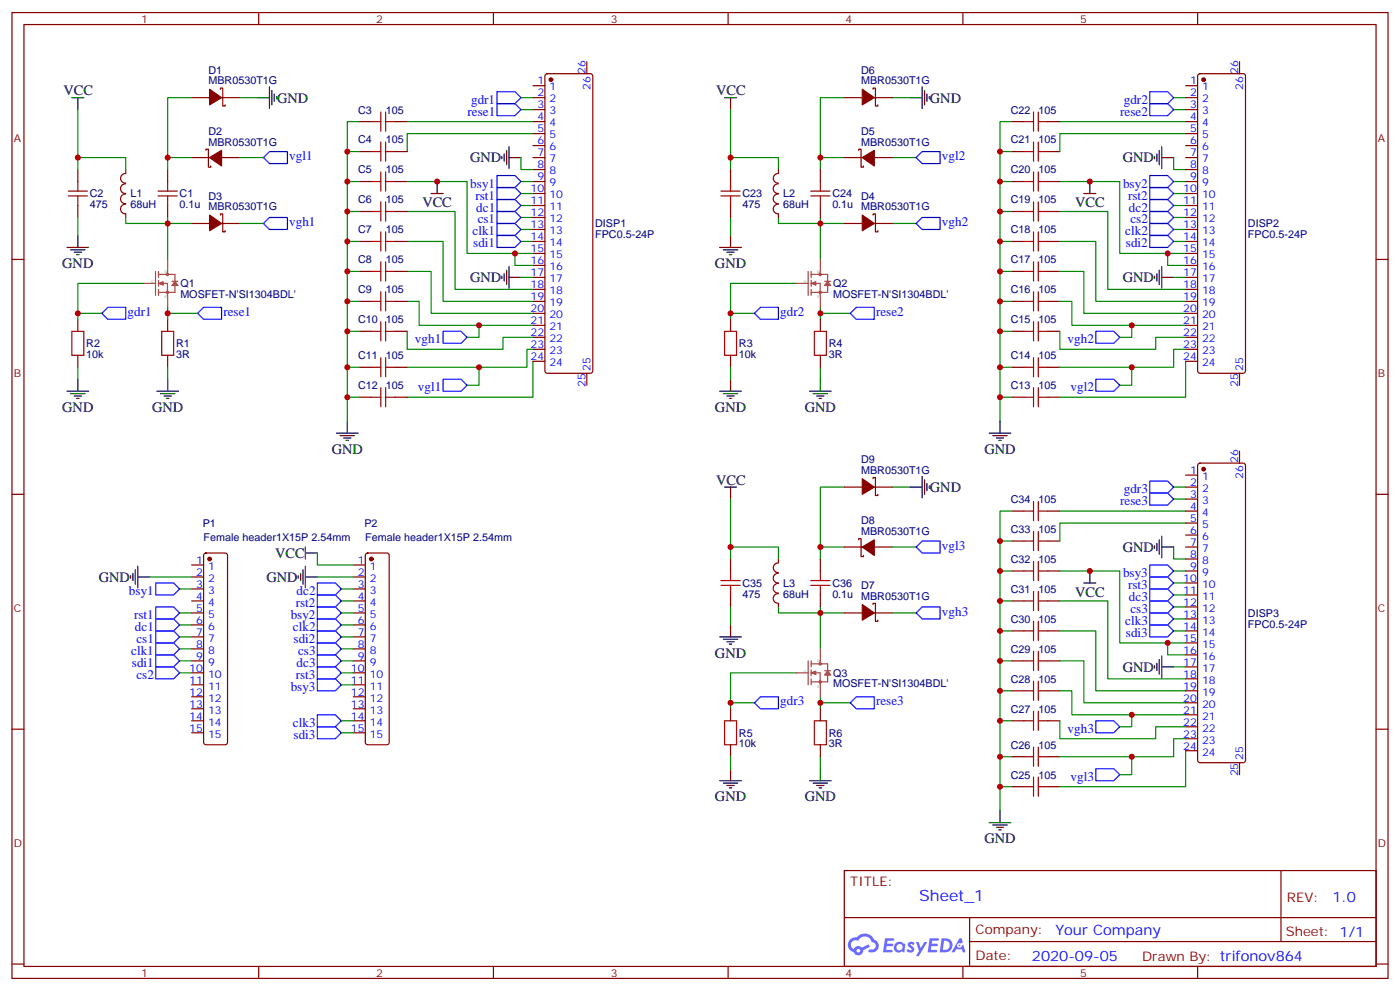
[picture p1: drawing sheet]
<svg xmlns="http://www.w3.org/2000/svg" width="412mm" height="292mm" viewBox="0 0 412 292" stroke-linecap="round" stroke-linejoin="round" font-family="sans-serif">
<g fill="none" stroke="#870000" stroke-width=".35">
<path d="M3.5 3.7h405.4v284.3h-405.4zM7.1 7.2h398.2v277.3h-398.2zM76.2 3.7v3.5M145.3 3.7v3.5M214.5 3.7v3.5M283.6 3.7v3.5M352.8 3.7v3.5M3.5 76.4h3.6M405.3 76.4h3.6M3.5 145.5h3.6M405.3 145.5h3.6M3.5 214.7h3.6"/>
<path d="M405.3 214.7h3.6M248.7 256.3h156.6v28.2h-156.6zM377.3 256.3v20.9M248.7 270.1h156.5M285.6 277.2h119.6M285.6 270.1v14.2M3.5 283.8h3.6M76.2 284.5v3.5M145.3 284.5v3.5M214.5 284.5v3.5M283.6 284.5v3.5M352.8 284.5v3.5"/>
<path d="M405.3 283.8h3.6"/>
</g>
<g fill="#5487ff">
<path d="M267.7 277.5a1.22 1.22 0 0 1 1.7 .2l-.4 .6a.47 .47 0 0 0-.3-.4 .47 .47 0 0 0-.5 .2l.1 .2a1.14 1.14 0 0 1 .8 1.8 1.14 1.14 0 0 1-1.9 0l-.2-.2 .5-.6 .7 .5a.29 .29 0 0 0 .3-.3 .29 .29 0 0 0-.2-.3 1.04 1.04 0 0 1-.6-1.7z"/>
<path d="M260.7 276.2h2.4l.3 .2-.2 .5-1.8 .1-.1 .8h1.5l.3 .4-.3 .4h-1.6l-.2 1.1h1.7l.2 .3-.2 .3-2.6 .1z"/>
<path d="M273.8 276.2h2.4l.3 .2-.1 .5-1.8 .1-.2 .8h1.6l.3 .4-.4 .4-1.6-.1-.1 1.1 1.7 .1 .2 .3-.2 .3-2.6 .1z"/>
<path d="M282.6 276.2h.7l.3 1.3-.6 .3a.69 .69 0 0 0-1 .3 .69 .69 0 0 0 .4 .9 .69 .69 0 0 0 .9-.6l.5-.2 .6 2.2h-.8l-.2-.9h-1.8l-.5 .9h-.8z"/>
<path d="M269.8 277.3h.8l.6 1.8 1.1-1.8h.9l-2.6 4.2h-.8l.9-1.5z"/>
<path d="M277.4 276.2l-.6 4.2h1.3a2.11 2.11 0 0 0 2.5-2.1 2.11 2.11 0 0 0-2.5-2.1zM278.1 277a1.39 1.39 0 0 1 1.7 1.4 1.39 1.39 0 0 1-1.8 1.2h-.3z"/>
<path d="M263.7 277.8a1.54 1.54 0 0 0-.1 2.2 1.54 1.54 0 0 0 2.2 .1l.6 .3 .3-2.3-.2-.3h-.4a1.49 1.49 0 0 0-2.4 0zM264 278.8a.94 .94 0 0 1 1.8 0 .94 .94 0 0 1-1.8 0z"/>
<path d="M250.4 276.6a2.18 2.18 0 0 0 1.1 3.7 1.44 1.44 0 0 0 1.6 .9 1.44 1.44 0 0 0 1.2-1.4l2-1.1-.5-.7-1.9 1a1.47 1.47 0 0 0-2.4 .4 1.39 1.39 0 0 1-.7-1.9 1.39 1.39 0 0 1 2-.5 2.12 2.12 0 0 1 2.2-1.3 2.12 2.12 0 0 1 1.9 1.7 1.14 1.14 0 0 1 1.1 1.4 1.14 1.14 0 0 1-1.7 .7 .43 .43 0 0 0-.5 .4 .43 .43 0 0 0 .4 .5 1.98 1.98 0 0 0 2.5-1.2 1.98 1.98 0 0 0-1.2-2.6 3.1 3.1 0 0 0-5.3-.6l-.9 .1zM252.3 279.9a.55 .55 0 0 1 1.1 0 .55 .55 0 0 1-1.1 0z"/>
<circle cx="282.6" cy="278.3" r=".26"/>
</g>
<g fill="none" stroke="#870000" stroke-width=".35">
<path d="M172.9 18.2v3.5M365.1 18.2v3.5M56.4 28.8h5.3M64.9 26.3v-.4h.7v5.3h.7v-.3M65.3 28.8h5.3M105.8 35.8h3.6M116.4 35.8h3.5M157 28.8h3.5M157 35.8h3.5M157 25.2h3.5M157 32.3h3.5M157 39.3h3.5"/>
<path d="M160.7 21.9l.5-.2h12.7l.5 .2 .2 .5v86.8l-.2 .5-.5 .2h-12.7l-.5-.2-.2-.5v-86.8zM248.7 28.8h5.3M257.2 26.3v-.4h.7v5.3h.7v-.3M257.5 28.8h5.3M298.1 35.8h3.5M308.7 35.8h3.5M349.2 28.8h3.6M349.2 35.8h3.6M349.2 25.2h3.6M349.2 32.3h3.6M349.2 39.3h3.6M353 21.9l.5-.2h12.7l.5 .2 .2 .5v86.8l-.2 .5-.5 .2h-12.7l-.5-.2-.2-.5v-86.8z"/>
<path d="M22.9 49.9v3.5M37 57.1a1.41 1.41 0 0 0-1.5 1.4 1.41 1.41 0 0 0 1.5 1.4M37 54.1a1.41 1.41 0 0 0-1.5 1.4 1.41 1.41 0 0 0 1.5 1.4M37 51.1a1.41 1.41 0 0 0-1.5 1.4 1.41 1.41 0 0 0 1.5 1.4M37 49.9v1.1M49.4 49.9v3.5M56.4 46.4h5.3M60.7 44.3v-.4h.7v5.3h.7v-.3M65.3 46.4h5.3M105.8 44.6h3.6M105.8 53.4h3.6M116.4 44.6h3.5"/>
<path d="M116.4 53.4h3.5M157 46.4h3.5M157 53.4h3.5M157 42.9h3.5M157 49.9h3.5M157 57h3.5M215.2 49.9v3.5M229.3 57.1a1.41 1.41 0 0 0-1.5 1.4 1.41 1.41 0 0 0 1.5 1.4M229.3 54.1a1.41 1.41 0 0 0-1.5 1.4 1.41 1.41 0 0 0 1.5 1.4M229.3 51.1a1.41 1.41 0 0 0-1.5 1.4 1.41 1.41 0 0 0 1.5 1.4M229.3 49.9v1.1M241.7 49.9v3.5"/>
<path d="M248.7 46.4h5.3M252.9 44.3v-.4h.7v5.3h.8v-.3M257.5 46.4h5.3M298.1 44.6h3.5M298.1 53.4h3.5M308.7 44.6h3.5M308.7 53.4h3.5M349.2 46.4h3.6M349.2 53.4h3.6M349.2 42.9h3.6M349.2 49.9h3.6M349.2 57h3.6"/>
<path d="M22.9 60.5v3.5M37 60.1a1.41 1.41 0 0 0-1.5 1.4 1.41 1.41 0 0 0 1.5 1.4v1.1M49.4 60.5v3.5M56.4 65.8h5.3M64.9 63.3v-.3h.7v5.3h.7v-.4M65.3 65.8h5.3M105.8 62.3h3.6M105.8 71.1h3.6M105.8 79.9h3.6M116.4 62.3h3.5M116.4 71.1h3.5M116.4 79.9h3.5"/>
<path d="M157 71.1h3.5M157 60.5h3.5M157 64h3.5M157 67.6h3.5M157 74.6h3.5M157 78.1h3.5M215.2 60.5v3.5M229.3 60.1a1.41 1.41 0 0 0-1.5 1.4 1.41 1.41 0 0 0 1.5 1.4M229.3 63v1M241.7 60.5v3.5M248.7 65.8h5.3M257.2 63.3v-.3h.7v5.3h.7v-.4"/>
<path d="M257.5 65.8h5.3M298.1 62.3h3.5M298.1 71.1h3.5M298.1 79.9h3.5M308.7 62.3h3.5M308.7 71.1h3.5M308.7 79.9h3.5M349.2 71.1h3.6M349.2 60.5h3.6M349.2 64h3.6M349.2 67.6h3.6M349.2 74.6h3.6"/>
<path d="M349.2 78.1h3.6M22.9 94v3.5M49.4 94v3.5M105.8 88.7h3.6M105.8 97.5h3.6M116.4 88.7h3.5M116.4 97.5h3.5M157 88.7h3.5M157 81.7h3.5M157 85.2h3.5M157 92.3h3.5M157 95.8h3.5"/>
<path d="M157 99.3h3.5M215.2 94v3.5M241.7 94v3.5M298.1 88.7h3.5M298.1 97.5h3.5M308.7 88.7h3.5M308.7 97.5h3.5M349.2 88.7h3.6M349.2 81.7h3.6M349.2 85.2h3.6M349.2 92.3h3.6M349.2 95.8h3.6"/>
<path d="M349.2 99.3h3.6M22.9 104.6v3.5M49.4 104.6v3.5M105.8 108.1h3.6M105.8 116.9h3.6M116.4 108.1h3.5M116.4 116.9h3.5M157 102.8h3.5M157 106.4h3.5M172.9 109.9v3.5M215.2 104.6v3.5M241.7 104.6v3.5"/>
<path d="M298.1 108.1h3.5M298.1 116.9h3.5M308.7 108.1h3.5M308.7 116.9h3.5M349.2 102.8h3.6M349.2 106.4h3.6M365.1 109.9v3.5M349.2 139.9h3.6M353 136.6l.5-.3h12.7l.5 .3 .2 .5v86.7l-.2 .5-.5 .2h-12.7l-.5-.2-.2-.5v-86.7zM365.1 132.8v3.5M248.7 143.4h5.3M252.9 158.9v-.3h.7v5.3h.8v-.4"/>
<path d="M257.2 140.9v-.3h.7v5.3h.7v-.4M257.5 143.4h5.3M298.1 159.3h3.5M298.1 150.5h3.5M308.7 159.3h3.5M308.7 150.5h3.5M349.2 150.5h3.6M349.2 143.4h3.6M349.2 146.9h3.6M349.2 154h3.6M349.2 157.5h3.6M56.4 166.3h3.6"/>
<path d="M56.4 169.9h3.6M56.4 173.4h3.6M56.4 176.9h3.6M60.2 163l.5-.2h5.6l.5 .2 .2 .5v55l-.2 .5-.5 .3h-5.6l-.5-.3-.2-.5v-55zM104.1 166.3h3.5M104.1 169.9h3.5M104.1 173.4h3.5M104.1 176.9h3.5M107.8 163l.5-.2h5.6l.5 .2 .3 .5v55l-.3 .5-.5 .3h-5.6l-.5-.3-.2-.5v-55zM215.2 164.6v3.5M215.2 175.2v3.5M229.3 171.8a1.41 1.41 0 0 0-1.5 1.4 1.41 1.41 0 0 0 1.5 1.4"/>
<path d="M229.3 168.8a1.41 1.41 0 0 0-1.5 1.4 1.41 1.41 0 0 0 1.5 1.4M229.3 174.8a1.41 1.41 0 0 0-1.5 1.4 1.41 1.41 0 0 0 1.5 1.4M229.3 165.7a1.41 1.41 0 0 0-1.5 1.4 1.41 1.41 0 0 0 1.5 1.5M229.3 164.6v1M229.3 177.6v1.1M241.7 164.6v3.5M241.7 175.2v3.5M248.7 161h5.3M257.2 178v-.4h.7v5.3h.7v-.3M257.5 161h5.3M298.1 176.9h3.5M298.1 168.1h3.5"/>
<path d="M308.7 176.9h3.5M308.7 168.1h3.5M349.2 168.1h3.6M349.2 161h3.6M349.2 164.6h3.6M349.2 171.6h3.6M349.2 175.2h3.6M349.2 178.7h3.6M56.4 180.4h3.6M56.4 184h3.6M56.4 187.5h3.6M56.4 191h3.6"/>
<path d="M56.4 194.6h3.6M56.4 198.1h3.6M104.1 180.4h3.5M104.1 184h3.5M104.1 187.5h3.5M104.1 191h3.5M104.1 194.6h3.5M104.1 198.1h3.5M248.7 180.4h5.3M257.5 180.4h5.3M298.1 194.6h3.5M298.1 185.7h3.5"/>
<path d="M308.7 194.6h3.5M308.7 185.7h3.5M349.2 185.7h3.6M349.2 182.2h3.6M349.2 189.3h3.6M349.2 192.8h3.6M349.2 196.3h3.6M349.2 199.8h3.6M56.4 201.6h3.6M56.4 205.1h3.6M56.4 208.7h3.6M56.4 212.2h3.6"/>
<path d="M56.4 215.7h3.6M104.1 201.6h3.5M104.1 205.1h3.5M104.1 208.7h3.5M104.1 212.2h3.5M104.1 215.7h3.5M215.2 208.7v3.5M215.2 219.3v3.5M241.7 208.7v3.5M241.7 219.3v3.5M298.1 212.2h3.5M298.1 203.4h3.5"/>
<path d="M308.7 212.2h3.5M308.7 203.4h3.5M349.2 203.4h3.6M349.2 206.9h3.6M349.2 210.4h3.6M349.2 214h3.6M349.2 217.5h3.6M298.1 231.6h3.5M298.1 222.8h3.5M308.7 231.6h3.5M308.7 222.8h3.5M349.2 221h3.6"/>
<path d="M365.1 224.5v3.6"/>
</g>
<g fill="#870000" stroke="#870000" stroke-width=".35">
<path d="M61.7 26.3l3.6 2.5-3.6 2.1z"/>
<path d="M61.7 46.4l3.6-2.1v4.6z"/>
<path d="M61.7 63.3l3.6 2.5-3.6 2.1z"/>
<path d="M254 63.3l3.5 2.5-3.5 2.1z"/>
<path d="M254 46.4l3.5-2.1v4.6z"/>
<path d="M254 26.3l3.5 2.5-3.5 2.1z"/>
<path d="M254 178l3.5 2.4-3.5 2.2z"/>
<path d="M254 161l3.5-2.1v4.6z"/>
<path d="M254 140.9l3.5 2.5-3.5 2.1z"/>
<circle cx="61.7" cy="164.6" r=".53"/>
<circle cx="109.4" cy="164.6" r=".53"/>
<circle cx="162.3" cy="23.5" r=".53"/>
<circle cx="354.5" cy="23.5" r=".53"/>
<circle cx="354.5" cy="138.1" r=".53"/>
</g>
<g fill="none" stroke="#000" stroke-width=".35">
<path d="M21.2 28.8h3.5M22.9 28.8v3.5M75.8 28.8h3.6M79.4 25.6v6.3M80.1 26.6v4.3M80.8 27.7v2.1M81.5 28.4v.7M213.4 28.8h3.6M215.2 28.8v3.5M268.1 28.8h3.5M271.6 25.6v6.3M272.3 26.6v4.3"/>
<path d="M273 27.7v2.1M273.8 28.4v.7M127 57h3.5M128.8 53.4v3.6M147.8 46v.7M148.5 45.3v2.1M149.2 44.3v4.2M149.9 43.2v6.4M149.9 46.4h3.6M319.3 57h3.5M321 53.4v3.6M340.1 46v.7"/>
<path d="M340.8 45.3v2.1M341.5 44.3v4.2M342.2 46.4h3.5M342.2 43.2v6.4M19.8 72.8h6.3M20.8 73.6h4.2M21.9 74.3h2.1M22.6 75h.7M22.9 69.3v3.5M149.2 79.6v4.2M149.9 78.5v6.3M212 72.8h6.4"/>
<path d="M213.1 73.6h4.2M214.1 74.3h2.2M214.8 75h.7M215.2 69.3v3.5M341.5 79.6v4.2M342.2 78.5v6.3M147.8 81.3v.7M148.5 80.6v2.1M149.9 81.7h3.6M340.1 81.3v.7M340.8 80.6v2.1M342.2 81.7h3.5"/>
<path d="M19.8 115.2h6.3M20.8 115.9h4.2M21.9 116.6h2.1M22.6 117.3h.7M22.9 111.7v3.5M46.2 115.2h6.4M47.3 115.9h4.2M48.3 116.6h2.1M49 117.3h.7M49.4 111.7v3.5M212 115.2h6.4M213.1 115.9h4.2"/>
<path d="M214.1 116.6h2.2M214.8 117.3h.7M215.2 111.7v3.5M238.5 115.2h6.3M239.5 115.9h4.3M240.6 116.6h2.1M241.3 117.3h.7M241.7 111.7v3.5M99.1 127.5h6.4M100.2 128.2h4.2M101.2 128.9h2.2M102 129.6h.7"/>
<path d="M102.3 124v3.5M291.4 127.5h6.3M292.5 128.2h4.2M293.5 128.9h2.1M294.2 129.6h.7M294.6 124v3.5M213.4 143.4h3.6M215.2 143.4v3.5M268.1 143.4h3.5M271.6 140.2v6.4M272.3 141.3v4.2M273 142.3v2.2"/>
<path d="M273.8 143.1v.7M340.8 160v2.1M341.5 158.9v4.3M342.2 157.9v6.3M38.5 169.5v.7M39.2 168.8v2.1M39.9 167.7v4.3M40.6 169.9h3.5M40.6 166.7v6.3M87.8 169.5v.7M88.5 168.8v2.1M89.3 167.7v4.3"/>
<path d="M90 169.9h3.5M90 161v3.6M90 166.7v6.3M90 162.8h3.5M319.3 171.6h3.5M321 168.1v3.5M340.1 160.7v.7M342.2 161h3.5M212 187.5h6.4M213.1 188.2h4.2M214.1 188.9h2.2M214.8 189.6h.7"/>
<path d="M215.2 184v3.5M340.1 196v.7M340.8 195.3v2.1M341.5 194.2v4.2M342.2 193.1v6.4M342.2 196.3h3.5M212 229.8h6.4M213.1 230.5h4.2M214.1 231.2h2.2M214.8 232h.7M215.2 226.3v3.5M238.5 229.8h6.3"/>
<path d="M239.5 230.5h4.3M240.6 231.2h2.1M241.3 232h.7M241.7 226.3v3.5M294.6 238.7v3.5M291.4 242.2h6.3M292.5 242.9h4.2M293.5 243.6h2.1M294.2 244.3h.7"/>
</g>
<g fill="none" stroke="#008700" stroke-width=".35">
<path d="M22.9 32.3v17.6M56.4 28.8h-7v17.6h7M70.6 28.8h5.2M105.8 35.8h-3.5v88.2M119.9 35.8h37.1M153.5 28.8h3.5M153.5 32.3h3.5M157 39.3h-37.1v5.3M215.2 32.3v17.6M248.7 28.8h-7v17.6h7M262.8 28.8h5.3M298.1 35.8h-3.5v88.2"/>
<path d="M312.2 35.8h37M345.7 28.8h3.5M345.7 32.3h3.5M349.2 39.3h-37v5.3M22.9 46.4h14.1v3.5M49.4 46.4v3.5M70.6 46.4h7M102.3 53.4h3.5M102.3 44.6h3.5M119.9 53.4h17.7v21.2h19.4M153.5 46.4v3.5h3.5M153.5 53.4h3.5"/>
<path d="M153.5 57h3.5M215.2 46.4h14.1v3.5M241.7 46.4v3.5M262.8 46.4h7.1M294.6 53.4h3.5M294.6 44.6h3.5M312.2 53.4h17.6v21.2h19.4M345.7 46.4v3.5h3.5M345.7 53.4h3.5M345.7 57h3.5M22.9 64v5.3M37 64v1.8h12.4v10.6"/>
<path d="M49.4 64v1.8h7M70.6 65.8h7M102.3 71.1h3.5M102.3 62.3h3.5M102.3 79.9h3.5M119.9 79.9h7.1v12.4h30M119.9 71.1h10.6v17.6h26.5M119.9 62.3h14.2v22.9h22.9M151.7 74.6v3.5h5.3M153.5 60.5h3.5M153.5 64h3.5M153.5 67.6h3.5"/>
<path d="M153.5 71.1h3.5M215.2 64v5.3M229.3 64v1.8h12.4v10.6M241.7 64v1.8h7M262.8 65.8h7.1M294.6 71.1h3.5M294.6 62.3h3.5M294.6 79.9h3.5M312.2 62.3h14.1v22.9h22.9M312.2 71.1h10.6v17.6h26.4M312.2 79.9h7.1v12.4h29.9M344 74.6v3.5h5.2"/>
<path d="M345.7 60.5h3.5M345.7 64h3.5M345.7 67.6h3.5M345.7 71.1h3.5M22.9 92.3h7.1M42.3 83.4h-19.4v10.6M49.4 90.5v3.5M49.4 92.3h8.8M102.3 88.7h3.5M102.3 97.5h3.5M119.9 88.7h3.6v7.1h33.5M119.9 97.5v5.3h28.3v-3.5h8.8"/>
<path d="M141.1 95.8v3.5h-3.5M153.5 81.7h3.5M215.2 92.3h7M234.6 83.4h-19.4v10.6M241.7 92.3h8.8M241.7 90.5v3.5M294.6 88.7h3.5M294.6 97.5h3.5M312.2 88.7h3.5v7.1h33.5M312.2 97.5v5.3h28.2v-3.5h8.8M333.4 95.8v3.5h-3.6M345.7 81.7h3.5"/>
<path d="M22.9 108.1v3.6M49.4 108.1v3.6M102.3 108.1h3.5M102.3 116.9h3.5M141.1 108.1v5.3h-3.5M157 106.4v10.5h-37.1M157 102.8h-1.8v5.3h-35.3M215.2 108.1v3.6M241.7 108.1v3.6M294.6 108.1h3.5M294.6 116.9h3.5M333.4 108.1v5.3h-3.6"/>
<path d="M349.2 106.4v10.5h-37M349.2 102.8h-3.5v5.3h-33.5M215.2 146.9v17.7M248.7 143.4h-7v17.6h7M262.8 143.4h5.3M294.6 159.3h3.5M298.1 150.5h-3.5v88.2M312.2 150.5h37M345.7 146.9h3.5M345.7 143.4h3.5M349.2 154h-37v5.3M44.1 169.9h12.3"/>
<path d="M52.9 173.4h3.5M93.5 162.8v3.5h10.6M93.5 169.9h10.6M100.5 173.4h3.6M100.5 176.9h3.6M215.2 161h14.1v3.6M215.2 178.7v5.3M229.3 178.7v1.7h12.4v10.6M241.7 178.7v1.7h7M241.7 161v3.6M262.8 161h7.1M294.6 176.9h3.5"/>
<path d="M294.6 168.1h3.5M312.2 168.1h17.6v21.2h19.4M312.2 176.9h14.1v22.9h22.9M345.7 161v3.6h3.5M345.7 168.1h3.5M345.7 178.7h3.5M345.7 175.2h3.5M345.7 171.6h3.5M52.9 180.4h3.5M52.9 184h3.5M52.9 187.5h3.5M52.9 191h3.5"/>
<path d="M52.9 194.6h3.5M52.9 198.1h3.5M100.5 180.4h3.6M100.5 184h3.6M100.5 187.5h3.6M100.5 191h3.6M100.5 194.6h3.6M100.5 198.1h3.6M234.6 198.1h-19.4v10.6M262.8 180.4h7.1M294.6 194.6h3.5M294.6 185.7h3.5"/>
<path d="M312.2 185.7h10.6v17.7h26.4M312.2 194.6h7.1v12.3h29.9M344 189.3v3.5h5.2M345.7 185.7h3.5M345.7 182.2h3.5M345.7 196.3h3.5M100.5 201.6h3.6M100.5 212.2h3.6M100.5 215.7h3.6M215.2 206.9h7M241.7 205.1v3.6M241.7 206.9h8.8"/>
<path d="M294.6 212.2h3.5M294.6 203.4h3.5M312.2 203.4h3.5v7h33.5M312.2 212.2v5.3h28.2v-3.5h8.8M333.4 210.4v3.6h-3.6M349.2 217.5h-3.5v5.3h-33.5M215.2 222.8v3.5M241.7 222.8v3.5M294.6 231.6h3.5M294.6 222.8h3.5M333.4 222.8v5.3h-3.6M349.2 221v10.6h-37"/>
</g>
<g fill="none" stroke="#a10000" stroke-width=".35">
<path d="M109.4 35.8h2.8M112.2 33v5.6M113.6 35.8h2.8M113.6 33v5.6M301.6 35.8h2.8M304.4 33v5.6M305.9 35.8h2.8M305.9 33v5.6M20.1 57.7h5.7M20.1 56.3h5.7M22.9 53.4v2.9M22.9 57.7v2.8"/>
<path d="M46.6 57.7h5.6M46.6 56.3h5.6M49.4 53.4v2.9M49.4 57.7v2.8M109.4 44.6h2.8M109.4 53.4h2.8M112.2 41.8v5.6M112.2 50.6v5.7M112.2 59.4v5.7M113.6 41.8v5.6M113.6 50.6v5.7M113.6 59.4v5.7"/>
<path d="M113.6 44.6h2.8M113.6 53.4h2.8M212.4 57.7h5.6M212.4 56.3h5.6M215.2 53.4v2.9M215.2 57.7v2.8M238.8 57.7h5.7M238.8 56.3h5.7M241.7 53.4v2.9M241.7 57.7v2.8M301.6 44.6h2.8M301.6 53.4h2.8"/>
<path d="M304.4 41.8v5.6M304.4 50.6v5.7M304.4 59.4v5.7M305.9 44.6h2.8M305.9 53.4h2.8M305.9 41.8v5.6M305.9 50.6v5.7M305.9 59.4v5.7M109.4 62.3h2.8M109.4 71.1h2.8M109.4 79.9h2.8M112.2 68.3v5.6"/>
<path d="M112.2 77.1v5.6M113.6 68.3v5.6M113.6 77.1v5.6M113.6 62.3h2.8M113.6 71.1h2.8M113.6 79.9h2.8M301.6 62.3h2.8M301.6 71.1h2.8M301.6 79.9h2.8M304.4 68.3v5.6M304.4 77.1v5.6M305.9 62.3h2.8"/>
<path d="M305.9 71.1h2.8M305.9 79.9h2.8M305.9 68.3v5.6M305.9 77.1v5.6M21.2 97.5h3.5v7.1h-3.5zM47.6 97.5h3.6v7.1h-3.6zM109.4 88.7h2.8M109.4 97.5h2.8M112.2 85.9v5.6M112.2 94.7v5.7M113.6 85.9v5.6M113.6 94.7v5.7"/>
<path d="M113.6 88.7h2.8M113.6 97.5h2.8M213.4 97.5h3.6v7.1h-3.6zM239.9 97.5h3.5v7.1h-3.5zM301.6 88.7h2.8M301.6 97.5h2.8M304.4 85.9v5.6M304.4 94.7v5.7M305.9 88.7h2.8M305.9 97.5h2.8M305.9 85.9v5.6M305.9 94.7v5.7"/>
<path d="M109.4 108.1h2.8M109.4 116.9h2.8M112.2 105.3v5.6M112.2 114.1v5.7M113.6 105.3v5.6M113.6 114.1v5.7M113.6 108.1h2.8M113.6 116.9h2.8M301.6 108.1h2.8M301.6 116.9h2.8M304.4 105.3v5.6M304.4 114.1v5.7"/>
<path d="M305.9 108.1h2.8M305.9 116.9h2.8M305.9 105.3v5.6M305.9 114.1v5.7M301.6 159.3h2.8M301.6 150.5h2.8M304.4 147.6v5.7M304.4 156.5v5.6M305.9 147.6v5.7M305.9 156.5v5.6M305.9 159.3h2.8M305.9 150.5h2.8"/>
<path d="M212.4 172.3h5.6M212.4 170.9h5.6M215.2 168.1v2.8M215.2 172.3v2.9M238.8 172.3h5.7M238.8 170.9h5.7M241.7 168.1v2.8M241.7 172.3v2.9M301.6 176.9h2.8M301.6 168.1h2.8M304.4 165.3v5.6M304.4 174.1v5.6"/>
<path d="M305.9 165.3v5.6M305.9 174.1v5.6M305.9 176.9h2.8M305.9 168.1h2.8M301.6 194.6h2.8M301.6 185.7h2.8M304.4 182.9v5.7M304.4 191.7v5.7M305.9 182.9v5.7M305.9 191.7v5.7M305.9 194.6h2.8M305.9 185.7h2.8"/>
<path d="M213.4 212.2h3.6v7.1h-3.6zM239.9 212.2h3.5v7.1h-3.5zM301.6 212.2h2.8M301.6 203.4h2.8M304.4 200.6v5.6M304.4 209.4v5.6M304.4 220v5.6M305.9 200.6v5.6M305.9 209.4v5.6M305.9 220v5.6M305.9 212.2h2.8M305.9 203.4h2.8"/>
<path d="M301.6 231.6h2.8M301.6 222.8h2.8M304.4 228.8v5.6M305.9 228.8v5.6M305.9 231.6h2.8M305.9 222.8h2.8"/>
</g>
<g fill="none" stroke="#a64a4a" stroke-width=".35">
<path d="M45.8 79.9v7.1M46.7 79.9v1.8M49.3 79.9v.9M49.4 76.4v3.4M238.1 79.9v7.1M239 79.9v1.8M241.7 76.4l-.1 4.4M42.3 83.4h3.5M46.7 80.8h4.8v5.3h-4.8M46.7 82.6v1.7M46.7 85.2v1.8M47.1 83.4h2.2v3.6"/>
<path d="M47.1 83.4l.9 .5M47.4 83.3l.6 .6M48 83l-1.3 .4 1.3 .5M48 83v.9M48 83l-.9 .4M49.4 87v3.5M49.7 80.8a.35 .35 0 0 0-.5-.3 .35 .35 0 0 0-.1 .5 .35 .35 0 0 0 .6-.1M49.7 86.1a.35 .35 0 0 0-.5-.3 .35 .35 0 0 0-.1 .5 .35 .35 0 0 0 .6-.1M50.7 82.8h1.7M51.5 82.8l.9 1.2h-1.7zM51.5 83.4l.5 .6M51.5 83.4l-.4 .6"/>
<path d="M51.5 83.4l.5 .5M51.5 83.4l-.4 .5M234.6 83.4h3.5M239 80.8h4.8v5.3h-4.8M239 82.6v1.7M239 85.2v1.8M239.4 83.4h2.2l.1 7.1M239.4 83.4l.9 .5M239.7 83.3l.6 .6M240.3 83l-1.3 .4 1.3 .5M240.3 83v.9M240.3 83l-.9 .4"/>
<path d="M242 80.8a.35 .35 0 0 0-.5-.3 .35 .35 0 0 0-.1 .5 .35 .35 0 0 0 .5-.1M242 86.1a.35 .35 0 0 0-.5-.3 .35 .35 0 0 0-.1 .5 .35 .35 0 0 0 .5-.1M242.9 82.8h1.8M243.8 82.8l.9 1.2h-1.8zM243.8 83.4l.4 .6M243.8 83.4l-.4 .6M243.8 83.4l.4 .5M243.8 83.4l-.4 .5M234.6 198.1h3.5M238.1 194.6v7M239 194.6v1.7M239 197.2v1.8"/>
<path d="M239 199.8v1.8M239 195.4h4.8v5.3h-4.8M239.4 198.1h2.2l.1 7M239.4 198.1l.9 .4M239.7 197.9l.6 .6M240.3 197.6v.9M240.3 197.6l-1.3 .5 1.3 .4M240.3 197.6l-.9 .5M241.7 191l-.1 4.4M242 195.4a.35 .35 0 0 0-.5-.3 .35 .35 0 0 0-.1 .6 .35 .35 0 0 0 .5-.1M242.9 197.5h1.8M243.8 197.5l.9 1.2h-1.8z"/>
<path d="M243.8 198.1l.4 .6M243.8 198.1l-.4 .6M243.8 198.1l.4 .4M243.8 198.1l-.4 .4M242 200.7a.35 .35 0 0 0-.5-.3 .35 .35 0 0 0-.1 .6 .35 .35 0 0 0 .5-.1"/>
</g>
<g fill="none" stroke="#00f" stroke-width=".35">
<path d="M146.4 30.5h5.3l1.8 1.8-1.8 1.7h-5.3zM146.4 27h5.3l1.8 1.8-1.8 1.7h-5.3zM338.7 27h5.3l1.7 1.8-1.7 1.7h-5.3zM338.7 30.5h5.3l1.7 1.8-1.7 1.7h-5.3zM77.6 46.4l1.8-1.8h5.3v3.6h-5.3zM146.4 51.7h5.3l1.8 1.7-1.8 1.8h-5.3zM146.4 55.2h5.3l1.8 1.8-1.8 1.7h-5.3zM146.4 58.7h5.3l1.8 1.8-1.8 1.8h-5.3zM269.9 46.4l1.7-1.8h5.3v3.6h-5.3zM338.7 58.7h5.3l1.7 1.8-1.7 1.8h-5.3zM338.7 55.2h5.3l1.7 1.8-1.7 1.7h-5.3zM338.7 51.7h5.3l1.7 1.7-1.7 1.8h-5.3z"/>
<path d="M77.6 65.8l1.8-1.8h5.3v3.6h-5.3zM146.4 62.3h5.3l1.8 1.7-1.8 1.8h-5.3zM146.4 65.8h5.3l1.8 1.8-1.8 1.7h-5.3zM146.4 69.3h5.3l1.8 1.8-1.8 1.7h-5.3zM271.6 64h5.3v3.6h-5.3l-1.7-1.8zM338.7 69.3h5.3l1.7 1.8-1.7 1.7h-5.3zM338.7 65.8h5.3l1.7 1.8-1.7 1.7h-5.3zM338.7 62.3h5.3l1.7 1.7-1.7 1.8h-5.3zM30 92.3l1.7-1.8h5.3v3.5h-5.3zM58.2 92.3l1.8-1.8h5.3v3.5h-5.3zM130.5 97.5h5.3l1.8 1.8-1.8 1.8h-5.3zM222.2 92.3l1.8-1.8h5.3v3.5h-5.3z"/>
<path d="M250.5 92.3l1.7-1.8h5.3v3.5h-5.3zM322.8 97.5h5.3l1.7 1.8-1.7 1.8h-5.3zM130.5 111.7h5.3l1.8 1.7-1.8 1.8h-5.3zM322.8 111.7h5.3l1.7 1.7-1.7 1.8h-5.3zM271.6 159.3h5.3v3.5h-5.3l-1.7-1.8zM338.7 141.6h5.3l1.7 1.8-1.7 1.8h-5.3zM338.7 145.2h5.3l1.7 1.7-1.7 1.8h-5.3zM45.9 178.7h5.3l1.7 1.7-1.7 1.8h-5.3zM45.9 171.6h5.3l1.7 1.8-1.7 1.8h-5.3zM93.5 178.7h5.3l1.7 1.7-1.7 1.8h-5.3zM93.5 175.2h5.3l1.7 1.7-1.7 1.8h-5.3zM93.5 171.6h5.3l1.7 1.8-1.7 1.8h-5.3z"/>
<path d="M338.7 176.9h5.3l1.7 1.8-1.7 1.7h-5.3zM338.7 173.4h5.3l1.7 1.8-1.7 1.7h-5.3zM338.7 169.9h5.3l1.7 1.7-1.7 1.8h-5.3zM338.7 166.3h5.3l1.7 1.8-1.7 1.8h-5.3zM45.9 192.8h5.3l1.7 1.8-1.7 1.7h-5.3zM45.9 189.3h5.3l1.7 1.7-1.7 1.8h-5.3zM45.9 185.7h5.3l1.7 1.8-1.7 1.8h-5.3zM45.9 182.2h5.3l1.7 1.8-1.7 1.7h-5.3zM45.9 196.3h5.3l1.7 1.8-1.7 1.7h-5.3zM93.5 182.2h5.3l1.7 1.8-1.7 1.7h-5.3zM93.5 185.7h5.3l1.7 1.8-1.7 1.8h-5.3zM93.5 199.8h5.3l1.7 1.8-1.7 1.8h-5.3z"/>
<path d="M93.5 196.3h5.3l1.7 1.8-1.7 1.7h-5.3zM93.5 192.8h5.3l1.7 1.8-1.7 1.7h-5.3zM93.5 189.3h5.3l1.7 1.7-1.7 1.8h-5.3zM269.9 180.4l1.7-1.7h5.3v3.5h-5.3zM338.7 184h5.3l1.7 1.7-1.7 1.8h-5.3zM338.7 180.4h5.3l1.7 1.8-1.7 1.8h-5.3zM93.5 210.4h5.3l1.7 1.8-1.7 1.8h-5.3zM93.5 214h5.3l1.7 1.7-1.7 1.8h-5.3zM222.2 206.9l1.8-1.8h5.3v3.6h-5.3zM250.5 206.9l1.7-1.8h5.3v3.6h-5.3zM322.8 212.2h5.3l1.7 1.8-1.7 1.7h-5.3zM322.8 226.3h5.3l1.7 1.8-1.7 1.7h-5.3z"/>
</g>
<g fill="#c00">
<circle cx="49.4" cy="46.4" r=".88"/>
<circle cx="22.9" cy="92.3" r=".88"/>
<circle cx="49.4" cy="65.8" r=".88"/>
<circle cx="22.9" cy="46.4" r=".88"/>
<circle cx="49.4" cy="92.3" r=".88"/>
<circle cx="102.3" cy="44.6" r=".88"/>
<circle cx="102.3" cy="53.4" r=".88"/>
<circle cx="102.3" cy="62.3" r=".88"/>
<circle cx="102.3" cy="71.1" r=".88"/>
<circle cx="102.3" cy="79.9" r=".88"/>
<circle cx="102.3" cy="88.7" r=".88"/>
<circle cx="102.3" cy="97.5" r=".88"/>
<circle cx="102.3" cy="108.1" r=".88"/>
<circle cx="102.3" cy="116.9" r=".88"/>
<circle cx="151.7" cy="74.6" r=".88"/>
<circle cx="128.8" cy="53.4" r=".88"/>
<circle cx="321" cy="53.4" r=".88"/>
<circle cx="344" cy="74.6" r=".88"/>
<circle cx="294.6" cy="116.9" r=".88"/>
<circle cx="294.6" cy="108.1" r=".88"/>
<circle cx="294.6" cy="97.5" r=".88"/>
<circle cx="294.6" cy="88.7" r=".88"/>
<circle cx="294.6" cy="79.9" r=".88"/>
<circle cx="294.6" cy="71.1" r=".88"/>
<circle cx="294.6" cy="62.3" r=".88"/>
<circle cx="294.6" cy="53.4" r=".88"/>
<circle cx="294.6" cy="44.6" r=".88"/>
<circle cx="241.7" cy="92.3" r=".88"/>
<circle cx="215.2" cy="46.4" r=".88"/>
<circle cx="241.7" cy="65.8" r=".88"/>
<circle cx="215.2" cy="92.3" r=".88"/>
<circle cx="241.7" cy="46.4" r=".88"/>
<circle cx="321" cy="168.1" r=".88"/>
<circle cx="344" cy="189.3" r=".88"/>
<circle cx="294.6" cy="231.6" r=".88"/>
<circle cx="294.6" cy="222.8" r=".88"/>
<circle cx="294.6" cy="212.2" r=".88"/>
<circle cx="294.6" cy="203.4" r=".88"/>
<circle cx="294.6" cy="194.6" r=".88"/>
<circle cx="294.6" cy="185.7" r=".88"/>
<circle cx="294.6" cy="176.9" r=".88"/>
<circle cx="294.6" cy="168.1" r=".88"/>
<circle cx="294.6" cy="159.3" r=".88"/>
<circle cx="241.7" cy="206.9" r=".88"/>
<circle cx="215.2" cy="161" r=".88"/>
<circle cx="241.7" cy="180.4" r=".88"/>
<circle cx="215.2" cy="206.9" r=".88"/>
<circle cx="241.7" cy="161" r=".88"/>
<circle cx="141.1" cy="108.1" r=".88"/>
<circle cx="141.1" cy="95.8" r=".88"/>
<circle cx="333.4" cy="222.8" r=".88"/>
<circle cx="333.4" cy="210.4" r=".88"/>
<circle cx="333.4" cy="108.1" r=".88"/>
<circle cx="333.4" cy="95.8" r=".88"/>
</g>
<text font-size="4.6" fill="#00f" x="270.8" y="265.3">Sheet_1</text>
<g font-size="4.2">
<text x="18.7" y="28">VCC</text>
<text x="211" y="28">VCC</text>
<text x="81.7" y="30.2">GND</text>
<text x="273.9" y="30.2">GND</text>
<text x="138.5" y="47.8">GND</text>
<text x="330.7" y="47.8">GND</text>
<text x="124.4" y="61">VCC</text>
<text x="316.7" y="61">VCC</text>
<text x="18.3" y="79">GND</text>
<text x="138.5" y="83.1">GND</text>
<text x="210.6" y="79">GND</text>
<text x="330.7" y="83.1">GND</text>
<text x="18.3" y="121.3">GND</text>
<text x="44.8" y="121.3">GND</text>
<text x="210.6" y="121.3">GND</text>
<text x="237.1" y="121.3">GND</text>
<text x="97.7" y="133.6">GND</text>
<text x="290" y="133.6">GND</text>
<text x="211" y="142.7">VCC</text>
<text x="273.9" y="144.8">GND</text>
<text x="81.1" y="164.3">VCC</text>
<text x="330.7" y="162.5">GND</text>
<text x="29.1" y="171.3">GND</text>
<text x="78.5" y="171.3">GND</text>
<text x="316.7" y="175.6">VCC</text>
<text x="210.6" y="193.6">GND</text>
<text x="330.7" y="197.7">GND</text>
<text x="210.6" y="236">GND</text>
<text x="237.1" y="236">GND</text>
<text x="290" y="248.3">GND</text>
</g>
<g font-size="4.2" fill="#00f">
<text x="392.5" y="265.6">1.0</text>
<text x="310.9" y="275.1">Your Company</text>
<text x="304" y="282.9">2020-09-05</text>
</g>
<g font-size="3.9" fill="#00f">
<text x="137.7" y="34">rese1</text>
<text x="138.8" y="30.5">gdr1</text>
<text x="330" y="34">rese2</text>
<text x="331" y="30.5">gdr2</text>
<text x="85.2" y="47.2">vgl1</text>
<text x="277.5" y="47.2">vgl2</text>
<text x="138.5" y="55.2">bsy1</text>
<text x="140.1" y="58.7">rst1</text>
<text x="330.8" y="55.2">bsy2</text>
<text x="332.3" y="58.7">rst2</text>
<text x="140.3" y="62.3">dc1</text>
<text x="140.7" y="65.8">cs1</text>
<text x="332.5" y="62.3">dc2</text>
<text x="333" y="65.8">cs2</text>
<text x="85.2" y="66.6">vgh1</text>
<text x="139.2" y="69.3">clk1</text>
<text x="277.5" y="66.6">vgh2</text>
<text x="331.5" y="69.3">clk2</text>
<text x="139.4" y="72.8">sdi1</text>
<text x="331.7" y="72.8">sdi2</text>
<text x="37.6" y="93">gdr1</text>
<text x="65.8" y="93">rese1</text>
<text x="229.8" y="93">gdr2</text>
<text x="258.1" y="93">rese2</text>
<text x="122.2" y="101.1">vgh1</text>
<text x="314.5" y="101.1">vgh2</text>
<text x="123.1" y="115.2">vgl1</text>
<text x="315.4" y="115.2">vgl2</text>
<text x="330" y="148.7">rese3</text>
<text x="331" y="145.2">gdr3</text>
<text x="277.5" y="161.8">vgl3</text>
<text x="330.8" y="169.9">bsy3</text>
<text x="332.3" y="173.4">rst3</text>
<text x="38" y="175.2">bsy1</text>
<text x="87.1" y="178.7">rst2</text>
<text x="87.4" y="175.2">dc2</text>
<text x="332.5" y="176.9">dc3</text>
<text x="39.5" y="182.2">rst1</text>
<text x="39.7" y="185.7">dc1</text>
<text x="85.6" y="182.2">bsy2</text>
<text x="86.3" y="185.7">clk2</text>
<text x="277.5" y="181.2">vgh3</text>
<text x="331.5" y="184">clk3</text>
<text x="333" y="180.4">cs3</text>
<text x="40.2" y="189.3">cs1</text>
<text x="86.5" y="189.3">sdi2</text>
<text x="331.7" y="187.5">sdi3</text>
<text x="38.7" y="192.8">clk1</text>
<text x="38.9" y="196.3">sdi1</text>
<text x="87.4" y="196.3">dc3</text>
<text x="87.8" y="192.8">cs3</text>
<text x="40.2" y="199.8">cs2</text>
<text x="85.6" y="203.4">bsy3</text>
<text x="87.1" y="199.8">rst3</text>
<text x="229.8" y="207.7">gdr3</text>
<text x="258.1" y="207.7">rese3</text>
<text x="86.3" y="214">clk3</text>
<text x="314.5" y="215.7">vgh3</text>
<text x="86.5" y="217.5">sdi3</text>
<text x="315.4" y="229.8">vgl3</text>
</g>
<g font-size="3.9" fill="#800">
<text x="250.5" y="260.9">TITLE:</text>
<text x="379.1" y="265.6">REV:</text>
<text x="287.4" y="275.1">Company:</text>
<text x="378.7" y="275.7">Sheet: 1/1</text>
<text x="287.4" y="282.8">Date:</text>
<text x="336.4" y="282.8">Drawn By: trifonov864</text>
</g>
<g font-size="3.2" fill="#800">
<text x="41.6" y="6.7">1</text>
<text x="110.8" y="6.7">2</text>
<text x="179.9" y="6.7">3</text>
<text x="249.1" y="6.7">4</text>
<text x="318.2" y="6.7">5</text>
<text x="4.1" y="41.8">A</text>
<text x="405.9" y="41.8">A</text>
<text x="4.1" y="110.9">B</text>
<text x="405.9" y="110.9">B</text>
<text x="4.1" y="180.1">C</text>
<text x="405.9" y="180.1">C</text>
<text x="4.1" y="249.2">D</text>
<text x="405.9" y="249.2">D</text>
<text x="41.6" y="287.5">1</text>
<text x="110.8" y="287.5">2</text>
<text x="179.9" y="287.5">3</text>
<text x="249.1" y="287.5">4</text>
<text x="318.2" y="287.5">5</text>
</g>
<g font-size="3.2" fill="#000080">
<text x="61.4" y="21.7">D1</text>
<text x="253.7" y="21.7">D6</text>
<text x="61.4" y="24.9">MBR0530T1G</text>
<text x="253.7" y="24.9">MBR0530T1G</text>
<text x="105.5" y="33.4">C3</text>
<text x="113.7" y="33.4">105</text>
<text x="297.8" y="33.4">C22</text>
<text x="305.9" y="33.4">105</text>
<text x="61.4" y="39.7">D2</text>
<text x="253.7" y="39.7">D5</text>
<text x="61.4" y="42.9">MBR0530T1G</text>
<text x="105.5" y="42.2">C4</text>
<text x="113.7" y="42.2">105</text>
<text x="253.7" y="42.9">MBR0530T1G</text>
<text x="297.8" y="42.2">C21</text>
<text x="305.9" y="42.2">105</text>
<text x="105.5" y="51.1">C5</text>
<text x="113.7" y="51.1">105</text>
<text x="297.8" y="51.1">C20</text>
<text x="305.9" y="51.1">105</text>
<text x="26.5" y="58.1">C2</text>
<text x="38.5" y="58.1">L1</text>
<text x="52.9" y="58.1">C1</text>
<text x="61.4" y="58.8">D3</text>
<text x="105.5" y="59.9">C6</text>
<text x="113.7" y="59.9">105</text>
<text x="218.7" y="58.1">C23</text>
<text x="230.7" y="58.1">L2</text>
<text x="245.2" y="58.1">C24</text>
<text x="253.7" y="58.8">D4</text>
<text x="297.8" y="59.9">C19</text>
<text x="305.9" y="59.9">105</text>
<text x="26.5" y="61.3">475</text>
<text x="38.5" y="61.3">68uH</text>
<text x="52.9" y="61.3">0.1u</text>
<text x="61.4" y="61.9">MBR0530T1G</text>
<text x="218.7" y="61.3">475</text>
<text x="230.7" y="61.3">68uH</text>
<text x="245.2" y="61.3">0.1u</text>
<text x="253.7" y="61.9">MBR0530T1G</text>
<text x="105.5" y="68.7">C7</text>
<text x="113.7" y="68.7">105</text>
<text x="175.3" y="70.1">FPC0.5-24P</text>
<text x="175.3" y="66.9">DISP1</text>
<text x="297.8" y="68.7">C18</text>
<text x="305.9" y="68.7">105</text>
<text x="367.6" y="70.1">FPC0.5-24P</text>
<text x="367.6" y="66.9">DISP2</text>
<text x="105.5" y="77.5">C8</text>
<text x="113.7" y="77.5">105</text>
<text x="297.8" y="77.5">C17</text>
<text x="305.9" y="77.5">105</text>
<text x="53.1" y="87.7">MOSFET-N'SI1304BDL'</text>
<text x="53.1" y="84.5">Q1</text>
<text x="105.5" y="86.3">C9</text>
<text x="113.7" y="86.3">105</text>
<text x="245.4" y="87.7">MOSFET-N'SI1304BDL'</text>
<text x="245.4" y="84.5">Q2</text>
<text x="297.8" y="86.3">C16</text>
<text x="305.9" y="86.3">105</text>
<text x="105.5" y="95.2">C10</text>
<text x="113.7" y="95.2">105</text>
<text x="297.8" y="95.2">C15</text>
<text x="305.9" y="95.2">105</text>
<text x="25.4" y="105.4">10k</text>
<text x="25.4" y="102.2">R2</text>
<text x="51.9" y="105.4">3R</text>
<text x="51.9" y="102.2">R1</text>
<text x="105.5" y="105.7">C11</text>
<text x="113.7" y="105.7">105</text>
<text x="217.7" y="105.4">10k</text>
<text x="217.7" y="102.2">R3</text>
<text x="244.1" y="105.4">3R</text>
<text x="244.1" y="102.2">R4</text>
<text x="297.8" y="105.7">C14</text>
<text x="305.9" y="105.7">105</text>
<text x="105.5" y="114.6">C12</text>
<text x="113.7" y="114.6">105</text>
<text x="297.8" y="114.6">C13</text>
<text x="305.9" y="114.6">105</text>
<text x="253.7" y="136.4">D9</text>
<text x="253.7" y="139.5">MBR0530T1G</text>
<text x="297.8" y="148.1">C34</text>
<text x="305.9" y="148.1">105</text>
<text x="59.7" y="155.2">P1</text>
<text x="107.3" y="155.2">P2</text>
<text x="253.7" y="154.4">D8</text>
<text x="60" y="159.3">Female header1X15P 2.54mm</text>
<text x="107.6" y="159.3">Female header1X15P 2.54mm</text>
<text x="253.7" y="157.5">MBR0530T1G</text>
<text x="297.8" y="156.9">C33</text>
<text x="305.9" y="156.9">105</text>
<text x="297.8" y="165.7">C32</text>
<text x="305.9" y="165.7">105</text>
<text x="218.7" y="172.7">C35</text>
<text x="230.7" y="172.7">L3</text>
<text x="245.2" y="172.7">C36</text>
<text x="253.7" y="173.4">D7</text>
<text x="218.7" y="175.9">475</text>
<text x="230.7" y="175.9">68uH</text>
<text x="245.2" y="175.9">0.1u</text>
<text x="253.7" y="176.6">MBR0530T1G</text>
<text x="297.8" y="174.5">C31</text>
<text x="305.9" y="174.5">105</text>
<text x="297.8" y="183.4">C30</text>
<text x="305.9" y="183.4">105</text>
<text x="367.6" y="184.8">FPC0.5-24P</text>
<text x="367.6" y="181.6">DISP3</text>
<text x="297.8" y="192.2">C29</text>
<text x="305.9" y="192.2">105</text>
<text x="245.4" y="202.4">MOSFET-N'SI1304BDL'</text>
<text x="245.4" y="199.2">Q3</text>
<text x="297.8" y="201">C28</text>
<text x="305.9" y="201">105</text>
<text x="297.8" y="209.8">C27</text>
<text x="305.9" y="209.8">105</text>
<text x="217.7" y="220">10k</text>
<text x="217.7" y="216.8">R5</text>
<text x="244.1" y="220">3R</text>
<text x="244.1" y="216.8">R6</text>
<text x="297.8" y="220.4">C26</text>
<text x="305.9" y="220.4">105</text>
<text x="297.8" y="229.2">C25</text>
<text x="305.9" y="229.2">105</text>
</g>
<g font-size="3.2" fill="#00f">
<text x="172.5" y="21.7" transform="rotate(-90 172.5 21.7)">26</text>
<text x="364.8" y="21.7" transform="rotate(-90 364.8 21.7)">26</text>
<text x="158.3" y="24.9">1</text>
<text x="158.3" y="28.4">2</text>
<text x="161.8" y="26.6">1</text>
<text x="173.9" y="26.4" transform="rotate(-90 173.9 26.4)">26</text>
<text x="350.6" y="24.9">1</text>
<text x="350.6" y="28.4">2</text>
<text x="354.1" y="26.6">1</text>
<text x="366.2" y="26.4" transform="rotate(-90 366.2 26.4)">26</text>
<text x="158.3" y="31.9">3</text>
<text x="158.3" y="35.5">4</text>
<text x="161.8" y="30.2">2</text>
<text x="161.8" y="33.7">3</text>
<text x="350.6" y="31.9">3</text>
<text x="350.6" y="35.5">4</text>
<text x="354.1" y="30.2">2</text>
<text x="354.1" y="33.7">3</text>
<text x="158.3" y="39">5</text>
<text x="161.8" y="37.2">4</text>
<text x="161.8" y="40.7">5</text>
<text x="350.6" y="39">5</text>
<text x="354.1" y="37.2">4</text>
<text x="354.1" y="40.7">5</text>
<text x="158.3" y="42.5">6</text>
<text x="158.3" y="46">7</text>
<text x="161.8" y="44.3">6</text>
<text x="161.8" y="47.8">7</text>
<text x="350.6" y="42.5">6</text>
<text x="350.6" y="46">7</text>
<text x="354.1" y="44.3">6</text>
<text x="354.1" y="47.8">7</text>
<text x="158.3" y="49.6">8</text>
<text x="158.3" y="53.1">9</text>
<text x="161.8" y="51.3">8</text>
<text x="350.6" y="49.6">8</text>
<text x="350.6" y="53.1">9</text>
<text x="354.1" y="51.3">8</text>
<text x="156.3" y="56.6">10</text>
<text x="161.8" y="54.9">9</text>
<text x="161.8" y="58.4">10</text>
<text x="348.6" y="56.6">10</text>
<text x="354.1" y="54.9">9</text>
<text x="354.1" y="58.4">10</text>
<text x="156.3" y="60.1">11</text>
<text x="156.3" y="63.7">12</text>
<text x="161.8" y="61.9">11</text>
<text x="161.8" y="65.4">12</text>
<text x="348.6" y="60.1">11</text>
<text x="348.6" y="63.7">12</text>
<text x="354.1" y="61.9">11</text>
<text x="354.1" y="65.4">12</text>
<text x="156.3" y="67.2">13</text>
<text x="156.3" y="70.7">14</text>
<text x="161.8" y="69">13</text>
<text x="348.6" y="67.2">13</text>
<text x="348.6" y="70.7">14</text>
<text x="354.1" y="69">13</text>
<text x="156.3" y="74.3">15</text>
<text x="156.3" y="77.8">16</text>
<text x="161.8" y="72.5">14</text>
<text x="161.8" y="76">15</text>
<text x="348.6" y="74.3">15</text>
<text x="348.6" y="77.8">16</text>
<text x="354.1" y="72.5">14</text>
<text x="354.1" y="76">15</text>
<text x="156.3" y="81.3">17</text>
<text x="161.8" y="79.6">16</text>
<text x="161.8" y="83.1">17</text>
<text x="348.6" y="81.3">17</text>
<text x="354.1" y="79.6">16</text>
<text x="354.1" y="83.1">17</text>
<text x="156.3" y="84.8">18</text>
<text x="156.3" y="88.4">19</text>
<text x="161.8" y="86.6">18</text>
<text x="348.6" y="84.8">18</text>
<text x="348.6" y="88.4">19</text>
<text x="354.1" y="86.6">18</text>
<text x="156.3" y="91.9">20</text>
<text x="156.3" y="95.4">21</text>
<text x="161.8" y="90.1">19</text>
<text x="161.8" y="93.7">20</text>
<text x="348.6" y="91.9">20</text>
<text x="348.6" y="95.4">21</text>
<text x="354.1" y="90.1">19</text>
<text x="354.1" y="93.7">20</text>
<text x="156.3" y="99">22</text>
<text x="161.8" y="97.2">21</text>
<text x="161.8" y="100.7">22</text>
<text x="348.6" y="99">22</text>
<text x="354.1" y="97.2">21</text>
<text x="354.1" y="100.7">22</text>
<text x="156.3" y="102.5">23</text>
<text x="156.3" y="106">24</text>
<text x="161.8" y="104.2">23</text>
<text x="161.8" y="107.8">24</text>
<text x="348.6" y="102.5">23</text>
<text x="348.6" y="106">24</text>
<text x="354.1" y="104.2">23</text>
<text x="354.1" y="107.8">24</text>
<text x="172.5" y="113.9" transform="rotate(-90 172.5 113.9)">25</text>
<text x="173.9" y="109.2" transform="rotate(-90 173.9 109.2)">25</text>
<text x="364.8" y="113.9" transform="rotate(-90 364.8 113.9)">25</text>
<text x="366.2" y="109.2" transform="rotate(-90 366.2 109.2)">25</text>
<text x="364.8" y="136.3" transform="rotate(-90 364.8 136.3)">26</text>
<text x="350.6" y="139.5">1</text>
<text x="350.6" y="143.1">2</text>
<text x="354.1" y="141.3">1</text>
<text x="366.2" y="141.1" transform="rotate(-90 366.2 141.1)">26</text>
<text x="350.6" y="146.6">3</text>
<text x="354.1" y="144.8">2</text>
<text x="354.1" y="148.3">3</text>
<text x="350.6" y="150.1">4</text>
<text x="350.6" y="153.6">5</text>
<text x="354.1" y="151.9">4</text>
<text x="354.1" y="155.4">5</text>
<text x="350.6" y="157.2">6</text>
<text x="350.6" y="160.7">7</text>
<text x="354.1" y="158.9">6</text>
<text x="57.8" y="166">1</text>
<text x="61.3" y="167.7">1</text>
<text x="105.4" y="166">1</text>
<text x="108.9" y="167.7">1</text>
<text x="350.6" y="164.2">8</text>
<text x="350.6" y="167.7">9</text>
<text x="354.1" y="162.5">7</text>
<text x="354.1" y="166">8</text>
<text x="57.8" y="169.5">2</text>
<text x="57.8" y="173">3</text>
<text x="61.3" y="171.3">2</text>
<text x="105.4" y="169.5">2</text>
<text x="105.4" y="173">3</text>
<text x="108.9" y="171.3">2</text>
<text x="348.6" y="171.3">10</text>
<text x="354.1" y="169.5">9</text>
<text x="354.1" y="173">10</text>
<text x="57.8" y="176.6">4</text>
<text x="61.3" y="174.8">3</text>
<text x="61.3" y="178.3">4</text>
<text x="105.4" y="176.6">4</text>
<text x="108.9" y="174.8">3</text>
<text x="108.9" y="178.3">4</text>
<text x="348.6" y="174.8">11</text>
<text x="348.6" y="178.3">12</text>
<text x="354.1" y="176.6">11</text>
<text x="57.8" y="180.1">5</text>
<text x="57.8" y="183.6">6</text>
<text x="61.3" y="181.9">5</text>
<text x="61.3" y="185.4">6</text>
<text x="105.4" y="180.1">5</text>
<text x="105.4" y="183.6">6</text>
<text x="108.9" y="181.9">5</text>
<text x="108.9" y="185.4">6</text>
<text x="348.6" y="181.9">13</text>
<text x="348.6" y="185.4">14</text>
<text x="354.1" y="180.1">12</text>
<text x="354.1" y="183.6">13</text>
<text x="57.8" y="187.1">7</text>
<text x="57.8" y="190.7">8</text>
<text x="61.3" y="188.9">7</text>
<text x="105.4" y="187.1">7</text>
<text x="105.4" y="190.7">8</text>
<text x="108.9" y="188.9">7</text>
<text x="348.6" y="188.9">15</text>
<text x="354.1" y="187.1">14</text>
<text x="354.1" y="190.7">15</text>
<text x="55.8" y="197.7">10</text>
<text x="57.8" y="194.2">9</text>
<text x="61.3" y="192.4">8</text>
<text x="61.3" y="196">9</text>
<text x="103.4" y="197.7">10</text>
<text x="105.4" y="194.2">9</text>
<text x="108.9" y="192.4">8</text>
<text x="108.9" y="196">9</text>
<text x="348.6" y="192.4">16</text>
<text x="348.6" y="196">17</text>
<text x="354.1" y="194.2">16</text>
<text x="354.1" y="197.7">17</text>
<text x="55.8" y="201.3">11</text>
<text x="61.3" y="199.5">10</text>
<text x="61.3" y="203">11</text>
<text x="103.4" y="201.3">11</text>
<text x="108.9" y="199.5">10</text>
<text x="108.9" y="203">11</text>
<text x="348.6" y="199.5">18</text>
<text x="348.6" y="203">19</text>
<text x="354.1" y="201.3">18</text>
<text x="55.8" y="204.8">12</text>
<text x="55.8" y="208.3">13</text>
<text x="61.3" y="206.6">12</text>
<text x="103.4" y="204.8">12</text>
<text x="103.4" y="208.3">13</text>
<text x="108.9" y="206.6">12</text>
<text x="348.6" y="206.6">20</text>
<text x="354.1" y="204.8">19</text>
<text x="354.1" y="208.3">20</text>
<text x="55.8" y="211.8">14</text>
<text x="55.8" y="215.4">15</text>
<text x="61.3" y="210.1">13</text>
<text x="61.3" y="213.6">14</text>
<text x="103.4" y="211.8">14</text>
<text x="103.4" y="215.4">15</text>
<text x="108.9" y="210.1">13</text>
<text x="108.9" y="213.6">14</text>
<text x="348.6" y="210.1">21</text>
<text x="348.6" y="213.6">22</text>
<text x="354.1" y="211.8">21</text>
<text x="354.1" y="215.4">22</text>
<text x="61.3" y="217.1">15</text>
<text x="108.9" y="217.1">15</text>
<text x="348.6" y="217.1">23</text>
<text x="348.6" y="220.7">24</text>
<text x="354.1" y="218.9">23</text>
<text x="354.1" y="222.4">24</text>
<text x="366.2" y="223.8" transform="rotate(-90 366.2 223.8)">25</text>
<text x="364.8" y="228.6" transform="rotate(-90 364.8 228.6)">25</text>
</g>
<g font-size="1.1" fill="#4ba54b">
<text x="44.5" y="83.4">G</text>
<text x="48.5" y="80.3">D</text>
<text x="236.7" y="83.4">G</text>
<text x="240.7" y="80.3">D</text>
<text x="48.5" y="87.8">S</text>
<text x="240.7" y="87.8">S</text>
<text x="240.7" y="195">D</text>
<text x="236.7" y="198.1">G</text>
<text x="240.7" y="202.5">S</text>
</g>
</svg>
